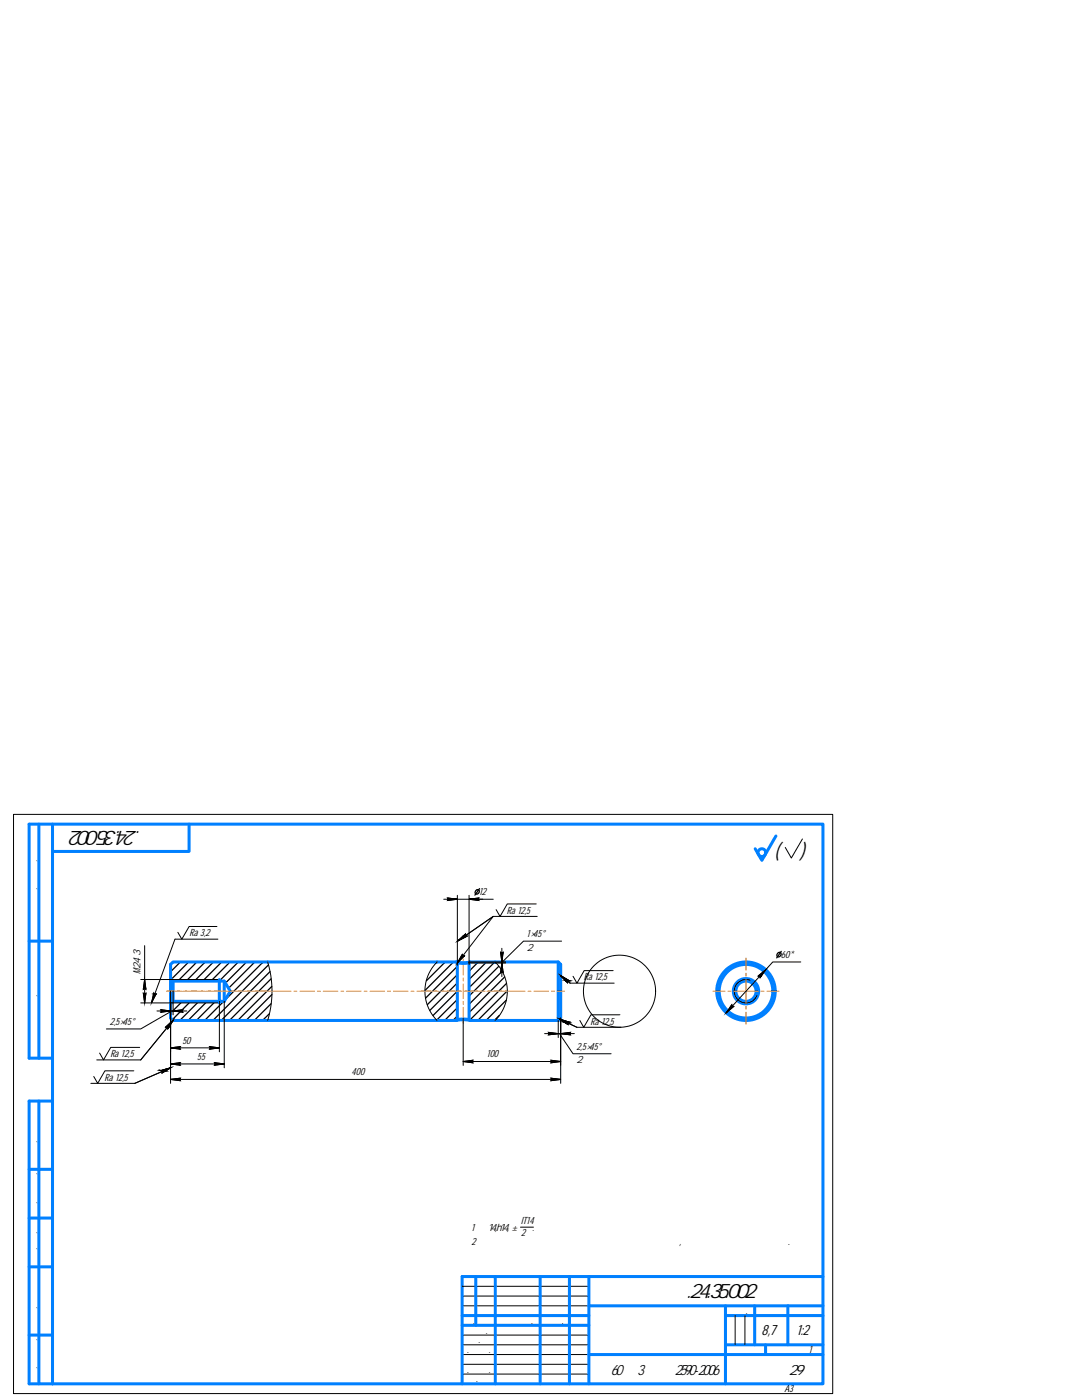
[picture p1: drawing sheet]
<svg xmlns="http://www.w3.org/2000/svg" width="216mm" height="279mm" viewBox="0 0 216 279" stroke-linecap="round" stroke-linejoin="round" font-family="sans-serif">
<g fill="none" stroke="#0080ff" stroke-width=".6">
<path d="M7.8 164.5v46.7M10.5 164.5h153.7v111.7h-153.7zM10.5 164.5h-4.7v46.7h4.7M37.7 164.5v5.4h-27.2M154.8 166.8l-2.8 4.9-1.3-2.3M5.8 187.8h4.7M34 195.3l.5 .5M34.5 195.8h10.2l1.3 2-1.3 2M34.5 199.8h10.2M34.5 199.8l-.5 .6M34.5 195.8v4M43.8 195.5v4.7"/>
<path d="M44.7 195.8v4M91.1 192l1.3 .1 1.4-.1M91.1 192h-56.6l-.5 .5v10.7l.5 .5h56.6M91.1 192l.2 .2M91.3 192.2v11.3l-.2 .2M91.3 192.2h2.3M93.6 192.2l.2-.2h17.6l.5 .5v10.7l-.5 .5M93.6 192.2v11.3M111.4 192v11.7M7.8 219.7v56.5M10.5 219.7h-4.7v56.5h4.7M91.1 203.7l1.3-.2 1.4 .2"/>
<path d="M91.3 203.5h2.3M93.6 203.5l.2 .2M93.8 203.7h17.6M5.8 233.4h4.7M5.8 252.8h4.7M5.8 243.1h4.7M94.9 254.8v9.7M98.8 254.8v21.4M107.8 254.8v21.4M113.6 254.8v21.4M117.5 254.8v21.4M164.2 254.8h-72v21.4"/>
<path d="M5.8 266.4h4.7M92.2 262.6h25.3M92.2 264.5h25.3M117.5 270.3h46.7M117.5 260.6h46.7M144.8 262.6h19.4M144.8 260.6v15.6M144.8 268.4h19.4M150.6 260.6v7.8M152.8 268.4v1.9M157.2 260.6v7.8"/>
<circle cx="152" cy="170.2" r=".77"/>
<circle cx="148.8" cy="197.8" r="5.4"/>
<circle cx="148.9" cy="197.8" r="5.8"/>
<circle cx="148.9" cy="197.8" r="2.53"/>
<circle cx="148.9" cy="197.8" r="2.02"/>
</g>
<g fill="none" stroke="#000" stroke-width=".25">
<path d="M94.9 177.7a.39 .39 0 0 1 .7-.1 .39 .39 0 0 1-.1 .7 .39 .39 0 0 1-.6 .1 .39 .39 0 0 1 0-.7zM95.7 177.3l-.9 1.3M34.7 199.8l-.7 .7M36 192l-2 1.9M36.4 199.8l-2.4 2.4M37.6 192l-3.4 3.4M38 199.8l-3.6 3.7M39.3 192l-3.8 3.8M39.7 199.8l-3.8 3.9M40.9 192l-3.8 3.8M41.3 199.8l-3.8 3.9M42.6 192l-3.8 3.8"/>
<path d="M43 199.8l-3.8 3.9M44.2 192l-3.8 3.8M44.7 199.8l-3.9 3.9M45.9 192l-3.8 3.8M47.6 192l-3.9 3.8M49.2 192l-4.2 4.2M50.9 192l-5.3 5.2M52.5 192l-7.6 7.6M53.6 192.6l-11.1 11.1M53.9 193.9l-9.8 9.8M54.1 195.3l-8.3 8.4M54.2 196.9l-6.8 6.8"/>
<path d="M54.3 198.5l-5.2 5.2M88.8 192l-3.7 3.7M90.5 192l-5.7 5.7M91.3 192.9l-6.4 6.3M91.3 194.5l-6 6M91.3 196.2l-5.5 5.4M91.3 197.8l-4.9 4.9M91.3 199.5l-4.2 4.1M95.4 192l-1.8 1.8M97.1 192l-3.5 3.5M98.7 192l-5.1 5.1M99.5 192.9l-5.9 5.9"/>
<path d="M100.2 193.9l-6.6 6.5M100.7 195l-7.1 7.1M101 199.6l-4 4.1M101.1 196.3l-7.4 7.3M101.2 197.8l-5.9 5.9M155.2 190.3a.39 .39 0 0 1 .6-.2 .39 .39 0 0 1-.1 .7l-.1 .1a.34 .34 0 0 1-.5 0 .34 .34 0 0 1-.1-.4zM155.9 189.9l-.9 1.3M53.7 202.3l-1.3 1.4M54.1 200.3l-3.4 3.4M91.3 201.1l-2.6 2.6M91.3 202.8l-.9 .9M99.6 202.6l-1 1.1"/>
</g>
<g fill="none" stroke="#ff8000" stroke-width=".2">
<path d="M33.3 197.8h3M36.5 197.8h4.4M41.1 197.8h4.5M45.8 197.8h4.5M50.5 197.8h4.6M55.1 197.8h3M58.7 197.8h.5M59.8 197.8h2.9M63.3 197.8h.6M64.5 197.8h2.9M68 197.8h.6M69.2 197.8h2.9"/>
<path d="M72.7 197.8h.5M73.8 197.8h3M77.3 197.8h.6M78.5 197.8h2.9M82 197.8h.6M83.2 197.8h4.3M87.8 197.8h4.3M92.4 191.4v3.2M92.4 195.2v.6M92.4 196.4v2.9M92.4 199.9v.5M92.5 197.8h4.3"/>
<path d="M97.2 197.8h7.6M105.4 197.8h.5M106.5 197.8h2.9M110 197.8h.6M111.2 197.8h1.5M142.2 197.8h2.5M145.3 197.8h.5M146.4 197.8h4.9M148.9 191.2v2.4M148.9 194.2v.6M148.9 195.4v4.8M151.9 197.8h.6"/>
<path d="M153 197.8h2.5M92.4 201v3.2M148.9 200.8v.6M148.9 202v2.4"/>
</g>
<g fill="none" stroke="#000" stroke-width=".2">
<path d="M2.7 162.5h163.5v115.6h-163.5zM88.5 179.5h2.8l-2 .2 .2-.2-.2-.3 2 .3h7.1M91.3 178.7v14M93.6 179.5l1.9 .2-.2-.2 .2-.3-1.9 .3h2.7M93.6 178.7v13.9M160.1 167.4l-2.2 3.8-1.2-2.1M28.1 195.5h15.7M28.6 198.2l.3 .2 .2-.2-.2 2zM28.9 195.5l.2 1.9-.2-.2-.3 .2zM28.9 188.7v11.5M30.7 198.2l.2 .2 .3-.1-.9 1.8zM34 197.8v18.4"/>
<path d="M34.5 197.8v4.7M43.3 184.9h-5.6l-1.4 2.5-.8-1.3M43.5 187.4h-8.6l-4.6 12.7M43.8 199.8v10.1M44.7 199.8v13.3M53.4 192a20.2 20.2 0 0 1 0 11.7M87.2 192a8.2 8.2 0 0 0 0 11.7M91.4 187.7l1.5-1.3v.4h.3zM91.4 187.7l1.5-1.3v.3l.3 .1zM92.2 190.5l.1 .3h.4l-1.4 1.4zM93.4 192.2h7.5M93.6 192h7.3"/>
<path d="M98.4 182.9h8.8M98.4 182.9l-7 4.8M98.4 182.9l-7.1 9.3M98.8 192a8.2 8.2 0 0 1 0 11.7M100.1 189.3v2.7l-.2-2 .2 .2 .3-.2-.5 4.1 .2-.2 .3 .2-.3-1.9v2.7M107 180.4h-5.8l-1.4 2.5-.8-1.4M111.9 194.7l1.7 1-.3 .1v.3zM111.9 194.7l1.7 1-.3 .1-.1 .3zM111.9 194.7l1.9 1.5M112.1 187.8h-7.6l-4.4 4.3M113.8 196.2h8.7M122.3 193.7h-5.7l-1.5 2.5-.8-1.4"/>
<path d="M149.6 195.6a2.33 2.33 0 0 0-2.9 1.4 2.33 2.33 0 0 0 1.4 3 2.33 2.33 0 0 0 2.9-1.4M151.3 194.8l1.5-1.3-1.1 1.6-.1-.3zM159.8 192h-5.6l-9.3 10.1M18.1 216.2h8.8M26.7 213.7h-5.8l-1.4 2.5-.8-1.4M27.9 209h-5.8l-1.4 2.5-.8-1.3M28.1 200.2h15.7M31.3 201.8h2.7l-1.9 .2 .2-.2-.2-.3 4.4 .5-.2-.2 .2-.3-2 .3h2.8M32.2 213.6l1.8-.5-1.6 1v-.3zM33.1 205l1.4-1.3-1 1.6-.1-.3zM33.1 205l1.4-1.4-1 1.7-.1-.3zM34 212.3l2-.2-.2 .2 .2 .3z"/>
<path d="M34 209.1l2-.2-.2 .2 .2 .3zM34 215.4l2-.2-.2 .2 .2 .3zM34 213.1l-1.8 .5 .2 .2v.3l1.6-1-7.1 3.1M34 212.3h10.7M34 209.1h9.8M34 215.4h77.9M34 213.1l-7.1 3.1M34.3 201.8l-6.2 3.5h-6.9M34.5 203.6l-6.4 7.9h-8.8M41.8 208.9l2 .2-2 .3 .2-.3zM42.8 212.1l1.9 .2-1.9 .3 .2-.3zM92.4 211.8l2-.2-.2 .2 .2 .3z"/>
<path d="M92.4 211.8h19.5M92.4 203.3v9.3M108.7 206.3h2.7l-2 .2 .2-.2-.2-.3 4.4 .5-.2-.2 .2-.3-1.9 .3h2.7M109.9 215.2l2 .2-2 .3 .2-.3zM109.9 211.6l2 .2-2 .3 .2-.3zM111.4 203.7v3.4M111.6 206.3l2.7 4h7.6M111.7 203.4l1.9 .6-.3 .2v.3zM111.7 203.4l1.8 .6-.2 .1v.3zM111.7 203.4l3.4 1.6M111.9 203.2v13M115.1 205h8.8"/>
<path d="M123.7 202.5h-5.8l-1.4 2.5-.8-1.3M146 200.5l.1 .3 .3 .1-1.5 1.2zM92.2 258.7h25.3M92.2 256.7h25.3M103.9 244.9h2.5M92.2 260.6h25.3M92.2 266.4h25.3M92.2 268.4h25.3M92.2 270.3h25.3M92.2 272.3h25.3M92.2 274.2h25.3M146.7 262.6v5.8"/>
<path d="M148.6 262.6v5.8"/>
<circle cx="123.6" cy="197.8" r="7.2"/>
</g>
<path d="M94.8 177.1v2M26.5 194.3h2M105.2 185.5v4.7M155 189.6v2M22 203v2M36.5 206.8v1.9M39.5 210v1.9M70.2 213.1v1.9M97.2 209.5v2M115.1 207.9v4.7" fill="none" stroke="#fff" stroke-width=".2"/>
<g fill="#fff" stroke="#fff" stroke-width=".2">
<path d="M41.4 210l-1.9 1.9h1.9zM39.5 210h1.9l-1.9 1.9z"/>
<path d="M36.5 208.7h2v-1.9zM36.5 206.8h2l-2 1.9z"/>
<path d="M22 205h5.1v-2zM22 203h5.1l-5.1 2z"/>
<path d="M26.5 189.7l2 4.6v-4.6zM26.5 189.7l2 4.6h-2z"/>
<path d="M70.2 215h3v-1.9zM70.2 213.1h3l-3 1.9z"/>
<path d="M97.2 211.5h2.7v-2zM97.2 209.5h2.7l-2.7 2z"/>
<path d="M115.1 212.6h5.8v-4.7zM115.1 207.9h5.8l-5.8 4.7z"/>
<path d="M94.8 179.1h2.7v-2zM94.8 177.1h2.7l-2.7 2z"/>
<path d="M105.2 190.2h5.8v-4.7zM105.2 185.5h5.8l-5.8 4.7z"/>
<path d="M155 191.6h3.8v-2zM155 189.6h3.8l-3.8 2z"/>
</g>
<g fill="#000" stroke="#000" stroke-width=".2">
<path d="M28.6 198.2l.3 .2h-.3zM28.6 197.2h.3l-.3 .2zM28.6 198.4h.5l-.2 1.8zM28.9 195.5l.2 1.7h-.5zM28.9 197.2h.2v.2zM28.9 198.4l.2-.2v.2zM30.6 198.4h.5l-.8 1.7zM30.7 198.2l.1 .1h-.2zM30.9 198.4l.3-.1zM92.2 190.5l.1 .3h-.2zM92.5 186.8h.7zM92.5 186.7l.7 .1z"/>
<path d="M92.5 186.8l.4-.4v.4zM92.5 186.7l.4-.3v.3zM99.9 190l.2 .2h-.2zM99.9 190.2h.5l-.3 1.8zM99.9 193.9h.2l-.2 .2zM100.1 192.2l.3 1.7h-.5zM100.1 193.9h.3v.2zM100.1 190.2l.3-.2v.2zM111.9 194.7l1.7 1h-.7zM112.9 195.7h.7zM151.3 194.8h.6zM151.3 194.8l1.5-1.3-.9 1.3z"/>
<path d="M32.2 213.6h.9l-.2 .2zM33.1 205h.6zM32.2 213.6l1.8-.5-.9 .5zM33.1 205l1.4-1.3-.8 1.3zM33.1 205l1.4-1.4-.8 1.4zM111.7 203.4l1.9 .6h-1zM111.7 203.4l1.8 .6h-.9zM112.6 204h1l-.3 .2zM112.6 204h.9l-.2 .1zM145.8 200.8l.6 .1zM146 200.5l.1 .3h-.3z"/>
<path d="M89.3 179.2l2 .3h-1.8zM89.5 179.5l-.2 .2 2-.2z"/>
<path d="M93.6 179.5l1.9-.3-.2 .3zM93.6 179.5l1.9 .2-.2-.2z"/>
<path d="M30.6 198.3l.3 .1zM30.6 198.3l.3 .1z"/>
<path d="M92.1 190.8h.6zM92.1 190.8h.6zM92.1 190.8h.6l-1.4 1.4z"/>
<path d="M92.4 186.8h.8zM91.4 187.7l1-.9h.8z"/>
<path d="M92.4 186.8h.8zM91.4 187.7l1-.9h.8z"/>
<path d="M112.9 195.7l.4 .1zM112.9 195.8h.4l-.1 .3z"/>
<path d="M112.9 195.7l.4 .1zM112.9 195.8h.4v.3z"/>
<path d="M151.3 194.8h.6zM151.6 194.8h.3l-.2 .3z"/>
<path d="M32.1 201.5l1.9 .3h-1.7zM32.3 201.8l-.2 .2 1.9-.2z"/>
<path d="M32.2 213.6l.7 .2zM32.4 213.8h.5l-.5 .3z"/>
<path d="M32.2 213.6l.7 .2zM32.4 213.8h.5l-.5 .3z"/>
<path d="M33.1 205h.6zM33.4 205h.3l-.2 .3z"/>
<path d="M33.1 205h.6zM33.4 205h.3l-.2 .3z"/>
<path d="M34 212.3l2-.2-.2 .2zM34 212.3l2 .3-.2-.3z"/>
<path d="M34 209.1l2-.2-.2 .2zM34 209.1l2 .3-.2-.3z"/>
<path d="M34 215.4l2-.2-.2 .2zM34 215.4l2 .3-.2-.3z"/>
<path d="M34.5 201.8l2-.3-.2 .3zM34.5 201.8l2 .2-.2-.2z"/>
<path d="M41.8 208.9l2 .2h-1.8zM42 209.1l-.2 .3 2-.3z"/>
<path d="M42.8 212.1l1.9 .2h-1.7zM43 212.3l-.2 .3 1.9-.3z"/>
<path d="M92.4 211.8l2-.2-.2 .2zM92.4 211.8l2 .3-.2-.3z"/>
<path d="M109.4 206l2 .3h-1.8zM109.6 206.3l-.2 .2 2-.2z"/>
<path d="M109.9 215.2l2 .2h-1.8zM110.1 215.4l-.2 .3 2-.3z"/>
<path d="M109.9 211.6l2 .2h-1.8zM110.1 211.8l-.2 .3 2-.3z"/>
<path d="M112.6 204l.7 .2zM112.9 204.2h.4v.3z"/>
<path d="M112.6 204l.7 .1zM112.9 204.1h.4v.3z"/>
<path d="M111.9 206.3l1.9-.3-.2 .3zM111.9 206.3l1.9 .2-.2-.2z"/>
<path d="M145.8 200.8l.6 .1zM145.8 200.9h.6l-1.5 1.2z"/>
</g>
<g font-size="4.1">
<text x="34.9" y="165.8" transform="rotate(-180 34.9 165.8)">МТСП.24.35.002</text>
<text x="154.7" y="171.1">(</text>
<text x="159.7" y="171.1">)</text>
<text x="130" y="259.1">МТСП.24.35.002</text>
</g>
<g font-size="2.9">
<text x="152" y="266.5">8,7</text>
<text x="159" y="266.5">1:2</text>
<text x="117.7" y="274.3">Круг 60 Ст3пс ГОСТ 2590-2006</text>
<text x="147.9" y="274.3">МехТрест29</text>
</g>
<g font-size="2.1">
<text x="95.6" y="178.6">12</text>
<text x="7.5" y="180.7" transform="rotate(-90 7.5 180.7)">Перв. примен.</text>
<text x="101.2" y="182.3">Ra 12,5</text>
<text x="37.8" y="186.8">Ra 3,2</text>
<text x="105.1" y="187">1×45°</text>
<text x="105.1" y="189.7">2 фаски</text>
<text x="155.8" y="191.2">60*</text>
<text x="28.1" y="194.4" transform="rotate(-90 28.1 194.4)">M24х3</text>
<text x="116.5" y="195.6">Ra 12,5</text>
<text x="7.5" y="202.8" transform="rotate(-90 7.5 202.8)">Справ. №</text>
<text x="21.9" y="204.5">2,5×45°</text>
<text x="36.4" y="208.3">50</text>
<text x="115" y="209.5">2,5×45°</text>
<text x="117.9" y="204.5">Ra 12,5</text>
<text x="20.9" y="215.6">Ra 12,5</text>
<text x="22" y="211">Ra 12,5</text>
<text x="39.4" y="211.5">55</text>
<text x="70.1" y="214.6">400</text>
<text x="97.1" y="211">100</text>
<text x="115" y="212.2">2 фаски</text>
<text x="7.5" y="231.2" transform="rotate(-90 7.5 231.2)">Подп. и дата</text>
<text x="7.5" y="242.5" transform="rotate(-90 7.5 242.5)">Инв. № дубл.</text>
<text x="94.1" y="245.6">1</text>
<text x="96.5" y="245.6">Н14,h14, ±</text>
<text x="104" y="244.3">IT14</text>
<text x="106.2" y="245.6">.</text>
<text x="94.1" y="248.5">2 Допускается изготовить деталь из другой марки стали, с похожими характеристиками.</text>
<text x="104" y="246.6">2</text>
<text x="7.5" y="252.6" transform="rotate(-90 7.5 252.6)">Взам. инв. №</text>
<text x="146" y="262.3">Лит.</text>
<text x="151.5" y="262.3">Масса</text>
<text x="157.3" y="262.3">Масштаб</text>
<text x="7.5" y="264.3" transform="rotate(-90 7.5 264.3)">Подп. и дата</text>
<text x="92.3" y="266.2">Разраб.</text>
<text x="92.3" y="268.1">Пров.</text>
<text x="92.4" y="264.2">Изм.</text>
<text x="95.1" y="264.2">Лист</text>
<text x="98.9" y="266.2">Иванов</text>
<text x="100.2" y="264.2">№ докум.</text>
<text x="108.9" y="264.2">Подп.</text>
<text x="113.8" y="264.2">Дата</text>
<text x="7.5" y="275.6" transform="rotate(-90 7.5 275.6)">Инв. № подл.</text>
<text x="92.3" y="270.1">Т.контр.</text>
<text x="92.3" y="273.9">Н.контр.</text>
<text x="92.3" y="275.9">Утв.</text>
<text x="145.2" y="270.1">Лист</text>
<text x="153.4" y="270.1">Листов</text>
<text x="161.4" y="270.1">1</text>
<text x="121.5" y="277.8">Копировал</text>
<text x="148.7" y="277.8">Формат</text>
<text x="156.5" y="277.8">A3</text>
</g>
</svg>
